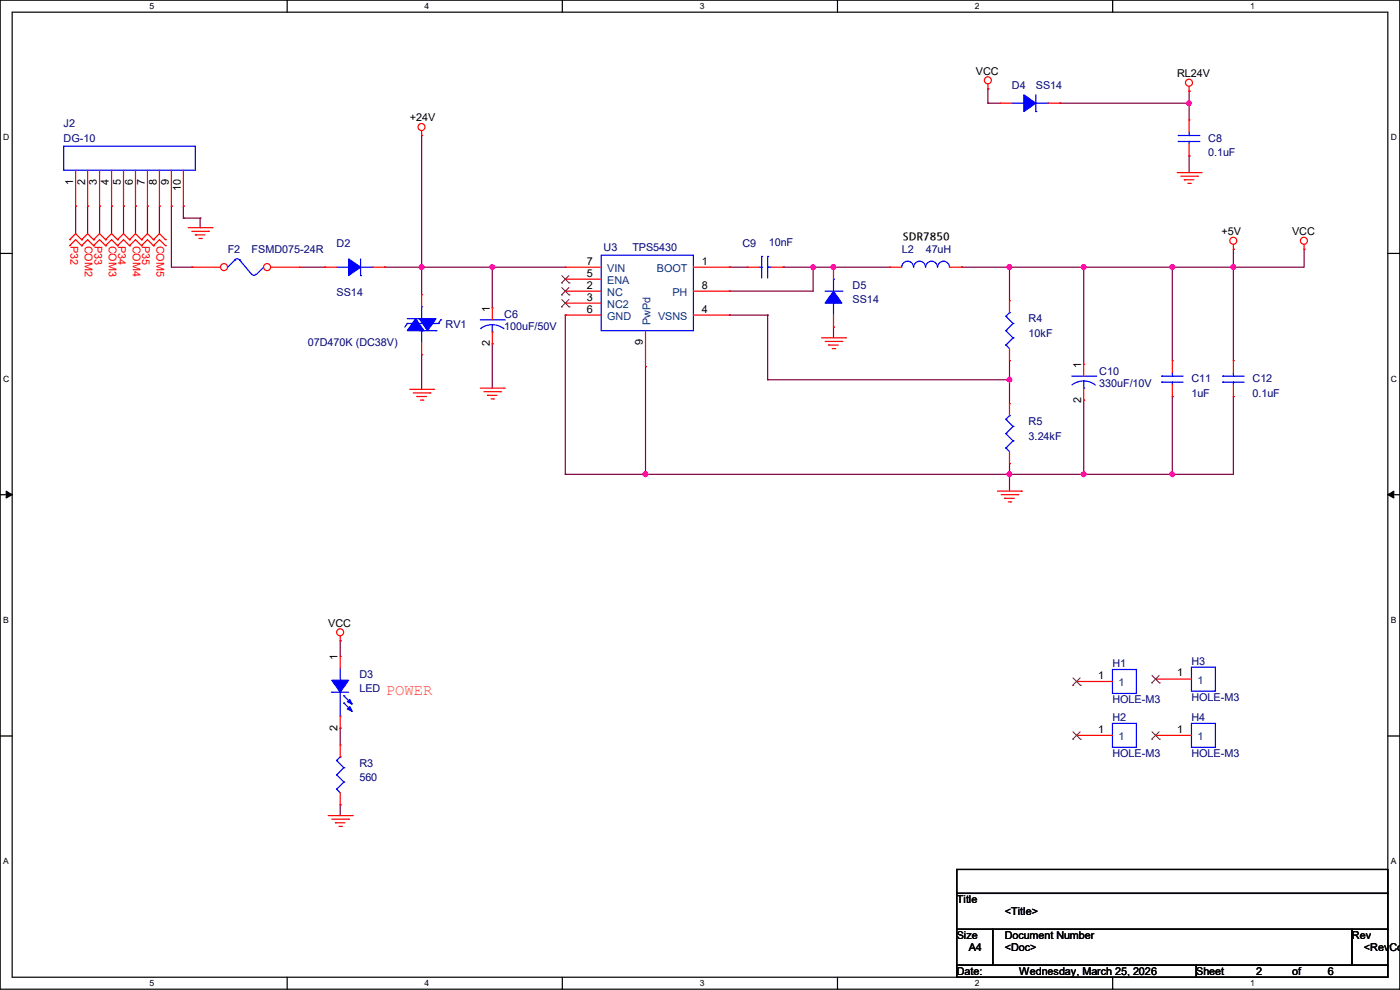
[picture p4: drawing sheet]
<svg xmlns="http://www.w3.org/2000/svg" width="297mm" height="210mm" viewBox="0 0 297 210" stroke-linecap="round" stroke-linejoin="round" font-family="sans-serif">
<path d="M0 0h297v209.8h-297zM2.6 2.6h291.8v204.7h-291.8z" fill="none" stroke="#000" stroke-width=".25"/>
<g fill="#fff">
<path d="M31.7 .3h1v2h-1z"/>
<path d="M31.7 207.6h1v1.9h-1z"/>
</g>
<path d="M60.9 0v2.6M60.9 207.3v2.5" fill="none" stroke="#000" stroke-width=".25"/>
<g fill="#fff">
<path d="M90.1 .3h1v2h-1z"/>
<path d="M90.1 207.6h1v1.9h-1z"/>
</g>
<path d="M119.3 0v2.6M119.3 207.3v2.5" fill="none" stroke="#000" stroke-width=".25"/>
<g fill="#fff">
<path d="M148.5 .3h.9v2h-.9z"/>
<path d="M148.5 207.6h.9v1.9h-.9z"/>
</g>
<path d="M177.7 0v2.6M177.7 207.3v2.5" fill="none" stroke="#000" stroke-width=".25"/>
<g fill="#fff">
<path d="M206.8 .3h1v2h-1z"/>
<path d="M206.8 207.6h1v1.9h-1z"/>
</g>
<path d="M236.1 0v2.6M236.1 207.3v2.5" fill="none" stroke="#000" stroke-width=".25"/>
<g fill="#fff">
<path d="M265.2 .3h1v2h-1z"/>
<path d="M265.2 207.6h1v1.9h-1z"/>
<path d="M.7 28.2h1.2v1.9h-1.2z"/>
<path d="M295.1 28.2h1.2v1.9h-1.2z"/>
<path d="M.7 79.3h1.2v2h-1.2z"/>
<path d="M295.1 79.3h1.2v2h-1.2z"/>
</g>
<path d="M0 53.8h2.6M294.4 53.8h2.6" fill="none" stroke="#000" stroke-width=".25"/>
<g fill="#fff">
<path d="M.7 130.5h1.2v2h-1.2z"/>
<path d="M295.1 130.5h1.1v2h-1.1z"/>
</g>
<path d="M0 104.9h2.6M294.4 104.9h2.6" fill="none" stroke="#000" stroke-width=".25"/>
<path d="M1.3 104.2l1.3 .7-1.3 .8zM294.4 104.9l1.3-.7v1.5z" fill="#000" stroke="#000" stroke-width=".21"/>
<g fill="#fff">
<path d="M.7 181.7h1.2v2h-1.2z"/>
<path d="M295.1 181.7h1.1v2h-1.1z"/>
</g>
<path d="M0 156.1h2.6M294.4 156.1h2.6M203 184.4h91.4v5.1h-91.4zM203 189.5h91.4v7.6h-91.4zM203 197.1h7.6v7.7h-7.6zM210.6 197.1h76.2v7.7h-76.2zM286.8 197.1h7.6v7.7h-7.6zM203 204.8h50.8v2.5h-50.8zM253.8 204.8h40.6v2.5h-40.6z" fill="none" stroke="#000" stroke-width=".25"/>
<g fill="none" stroke="#800040" stroke-width=".25">
<path d="M209.6 18.8h.1M209.6 18.8v3.1M252.3 19.3h.1M252.3 19.3v6.1M89.5 28.7h.1M89.5 28.7v33.8M209.6 21.9h.1M209.6 21.9h2.5M224.8 21.9h.1M224.8 21.9h27.5M252.3 21.9h.1M252.3 33.1h.1"/>
<path d="M252.3 33.1v3.5M16 43.7h.1M16 43.7v5.9M18.6 43.7h.1M18.6 43.7v5.9M21.1 43.7h.1M21.1 43.7v5.9M23.7 43.7h.1M23.7 43.7v5.9M26.2 43.7h.1M26.2 43.7v5.9M28.7 43.7h.1"/>
<path d="M28.7 43.7v5.9M31.3 43.7h.1M31.3 43.7v5.9M33.8 43.7h.1M33.8 43.7v5.9M36.4 43.7h.1M36.4 43.7v13h4.3M38.9 43.7h.1M38.9 46.3h.1M38.9 43.7v2.6M38.9 46.3h3.6M40.7 56.7h.1"/>
<path d="M42.5 46.3h.1M42.5 46.3v2M63.5 56.7h5.4M68.9 56.7h.1M81.6 56.7h.1M81.6 56.7h38.3M89.5 56.7h.1M104.4 56.7h.1M104.4 56.7v8.6M154.7 56.7h.1M154.7 56.7h3.8M166.2 56.7h.1"/>
<path d="M166.2 56.7h22.6M172.5 56.7h.1M172.5 56.7v5.1h-17.8M176.8 56.7h.1M204 56.7h.1M214.2 56.7h.1M214.2 56.7v7.1M229.9 56.7h.1M229.9 56.7v20.6M248.7 56.7h.1M248.7 56.7v19.8M261.7 56.7h.1"/>
<path d="M261.7 52.9h.1M261.7 52.9v23.6M276.6 52.9h.1M276.6 52.9v3.8h-72.6M89.5 75.2h.1M89.5 75.2v7.4M104.4 72.9h.1M104.4 72.9v9.4M119.9 66.8h.1M119.9 66.8v33.8M136.9 77.8h.1M136.9 77.8v22.8"/>
<path d="M154.7 61.8h.1M154.7 66.8h.1M154.7 66.8h8.2M162.9 66.8h.1M162.9 66.8v13.8M176.8 69.4h.1M176.8 69.4v2.3M214.2 76.5h.1M214.2 76.5v9.1M162.9 80.6h.1M162.9 80.6h51.3M214.2 80.6h.1"/>
<path d="M214.2 98.3h.1M214.2 98.3v5.9M229.9 84.9h.1M229.9 84.9v15.7M248.7 84.1h.1M248.7 84.1v16.5M261.7 84.1h.1M261.7 84.1v16.5h-141.8M119.9 100.6h.1M136.9 100.6h.1M214.2 100.6h.1M229.9 100.6h.1"/>
<path d="M248.7 100.6h.1M72.2 135.9h.1M72.2 135.9v3.3M72.2 154.5h.1M72.2 154.5v3.5M72.2 170.7h.1M72.2 170.7v2.3"/>
</g>
<g fill="#f0f" stroke="#f0f" stroke-width=".25">
<circle cx="89.4" cy="56.7" r=".49"/>
<circle cx="104.4" cy="56.7" r=".49"/>
<circle cx="172.5" cy="56.7" r=".49"/>
<circle cx="176.8" cy="56.7" r=".49"/>
<circle cx="214.1" cy="80.5" r=".49"/>
<circle cx="214.1" cy="56.7" r=".49"/>
<circle cx="214.1" cy="100.6" r=".49"/>
<circle cx="136.9" cy="100.6" r=".49"/>
<circle cx="229.9" cy="56.7" r=".49"/>
<circle cx="248.7" cy="100.6" r=".49"/>
<circle cx="229.9" cy="100.6" r=".49"/>
<circle cx="248.7" cy="56.7" r=".49"/>
<circle cx="261.6" cy="56.7" r=".49"/>
<circle cx="252.2" cy="21.9" r=".49"/>
</g>
<g fill="none" stroke="#f00" stroke-width=".25">
<path d="M209.6 18.8h.1M209.6 17.8v1M252.3 19.3h.1M252.3 18.3v1M89.5 28.7h.1M89.5 27.7v1M212.1 21.9h.1M212.1 21.9h2.6M222.3 21.9h2.5M224.8 21.9h.1M249.7 36.6h5.1M250.5 37.4h3.5"/>
<path d="M251.2 38.1h.1M251.2 38.1h2.1M252 38.9h.5M252.3 33.1h.1M252.3 25.4h.1M252.3 25.4v2.6M252.3 30.5v2.6M252.5 38.9h.1M254 37.4h.1M254.8 36.6h.1M14.8 50.8h.1M14.8 52.1h.1"/>
<path d="M14.8 50.8l1.2-1.2 1.3 1.2M14.8 52.1l1.2-1.3 1.3 1.3M17.3 50.8h.1M17.3 52.1h.1M17.3 50.8l1.3-1.2 1.3 1.2M17.3 52.1l1.3-1.3 1.3 1.3M19.9 50.8h.1M19.9 52.1h.1M19.9 50.8l1.2-1.2 1.3 1.2M19.9 52.1l1.2-1.3 1.3 1.3M22.4 50.8h.1M22.4 52.1h.1"/>
<path d="M22.4 50.8l1.3-1.2 1.2 1.2M22.4 52.1l1.3-1.3 1.2 1.3M24.9 50.8h.1M24.9 52.1h.1M24.9 50.8l1.3-1.2 1.3 1.2M24.9 52.1l1.3-1.3 1.3 1.3M27.5 50.8h.1M27.5 52.1h.1M27.5 50.8l1.2-1.2 1.3 1.2M27.5 52.1l1.2-1.3 1.3 1.3M30 50.8h.1M30 52.1h.1"/>
<path d="M30 50.8l1.3-1.2 1.3 1.2M30 52.1l1.3-1.3 1.3 1.3M32.6 50.8h.1M32.6 52.1h.1M32.6 50.8l1.2-1.2 1.3 1.2M32.6 52.1l1.2-1.3 1.3 1.3M35.1 50.8h.1M35.1 52.1h.1M39.9 48.3h5.1M40.7 49.1h3.5M41.4 49.8h.1M41.4 49.8h2.1"/>
<path d="M42.2 50.6h.5M42.7 50.6h.1M44.2 49.1h.1M45 48.3h.1M68.9 56.7h.1M68.9 56.7h2.5M79 56.7h2.6M81.6 56.7h.1M119.9 56.7h.1M119.9 59.2h.1M119.9 56.7h7.7M119.9 59.2h7.7"/>
<path d="M147.1 56.7h7.6M154.7 56.7h.1M158.5 56.7h.1M158.5 56.7h2.6M163.6 56.7h2.6M166.2 56.7h.1M176.8 56.7h.1M176.8 56.7v2.5M188.8 56.7h.1M188.8 56.7h2.5M201.5 56.7h2.5M204 56.7h.1"/>
<path d="M261.7 52.9h.1M261.7 51.9v1M276.6 52.9h.1M276.6 51.9v1M119.9 61.8h.1M119.9 64.3h.1M119.9 66.8h.1M119.9 61.8h7.7M119.9 64.3h7.7M119.9 66.8h7.7M136.9 77.8h.1M136.9 70.1v7.7"/>
<path d="M147.1 61.8h7.6M147.1 66.8h7.6M154.7 61.8h.1M154.7 66.8h.1M174.3 71.7h5.1M175 72.4h3.6M175.8 73.2h.1M175.8 73.2h2M176.6 74h.5M176.8 69.4h.1M176.8 66.8v2.6M177.1 74h.1"/>
<path d="M178.6 72.4h.1M179.4 71.7h.1M248.7 76.5h.1M248.7 76.5v2.5M261.7 76.5h.1M261.7 76.5v2.5M86.9 82.6h5.1M87.7 83.4h3.5M88.4 84.1h.1M88.4 84.1h2.1M89.2 84.9h.5M89.7 84.9h.1"/>
<path d="M91.2 83.4h.1M92 82.6h.1M101.9 82.3h5.1M102.7 83.1h3.5M103.4 83.9h.1M103.4 83.9h2.1M104.2 84.6h.5M104.7 84.6h.1M106.2 83.1h.1M107 82.3h.1M214.2 98.3h.1M214.2 85.6h.1"/>
<path d="M214.2 85.6v2.6M214.2 95.8v2.5M248.7 84.1h.1M248.7 81.6v2.5M261.7 84.1h.1M261.7 81.6v2.5M211.6 104.2h5.1M212.4 104.9h3.5M213.1 105.7h.1M213.1 105.7h2.1M213.9 106.5h.5M214.4 106.5h.1"/>
<path d="M215.9 104.9h.1M216.7 104.2h.1M72.2 135.9h.1M72.2 139.2h.1M72.2 134.9v1M72.2 139.2v2.6M72.2 158h.1M72.2 154.5h.1M72.2 151.9v2.6M72.2 158v2.6M228.4 156h.1M228.4 144.6h.1"/>
<path d="M228.4 156h7.6M228.4 144.6h7.6M245.2 144.1h.1M245.2 144.1h7.6M69.6 173h5.1M70.4 173.8h3.6M71.2 174.5h.1M71.2 174.5h2M71.9 175.3h.5M72.2 170.7h.1M72.2 168.2v2.5M72.4 175.3h.1"/>
<path d="M74 173.8h.1M74.7 173h.1"/>
<circle cx="209.6" cy="17" r=".74"/>
<circle cx="252.2" cy="17.5" r=".74"/>
<circle cx="89.4" cy="26.9" r=".74"/>
<circle cx="261.6" cy="51.1" r=".74"/>
<circle cx="276.6" cy="51.1" r=".74"/>
<circle cx="72.2" cy="134.1" r=".74"/>
</g>
<g fill="none" stroke="#00f" stroke-width=".25">
<path d="M214.7 21.9h2.5M217.2 21.9h.1M219.8 23.7h.1M219.8 20.1v3.6M219.8 21.9h2.5M222.3 21.9h.1M250 28.7h.1M250 30h.1M250 28.7h4.6M250 30h4.6M252.3 30h.1M252.3 28.7h.1"/>
<path d="M252.3 28v.7M252.3 30v.5M49.8 55.1a.74 .74 0 0 1 1.1 0M49.8 55.2h.1M49.8 55.2l-1.5 1.5M50.8 55.2h.1M50.8 55.2l2.6 3M54.3 58.2a.49 .49 0 0 1-.9 0M55.9 56.7h.1M55.9 56.7l-1.5 1.5M71.4 56.7h2.6M74 56.7h.1"/>
<path d="M76.5 58.5h.1M76.5 54.9v3.6M76.5 56.7h2.5M79 56.7h.1M127.6 54.1h19.5v16h-19.5zM161.1 56.7h.5M161.6 56.7h.1M161.6 54.4h.1M161.6 54.4v4.6M162.9 54.4h.1M162.9 56.7h.1M162.9 56.7h.7"/>
<path d="M162.9 54.4v4.6M176.8 59.2h.1M176.8 59.2v2.6M193.8 56.7a1.25 1.25 0 0 0-1.2-1.3 1.25 1.25 0 0 0-1.3 1.3M196.3 56.7a1.25 1.25 0 0 0-1.2-1.3 1.25 1.25 0 0 0-1.3 1.3M198.9 56.7a1.25 1.25 0 0 0-1.3-1.3 1.25 1.25 0 0 0-1.2 1.3M201.4 56.7a1.25 1.25 0 0 0-1.2-1.3 1.25 1.25 0 0 0-1.3 1.3M175 61.8h3.6M176.8 64.3h.1M176.8 64.3v2.5M178.6 61.8h.1M246.4 79.8h.1"/>
<path d="M246.4 79.8h4.6M248.7 79.8h.1M248.7 79v.8M259.4 79.8h.1M259.4 79.8h4.5M261.7 79.8h.1M261.7 79v.8M213.4 95h.1M213.4 92h.1M213.4 88.9h.1M213.4 95l.8 .8M213.4 92l1.5 1.5"/>
<path d="M213.4 88.9l1.5 1.6M214.2 88.2h.1M214.2 88.2l-.8 .7M214.9 93.5h.1M214.9 90.5h.1M214.9 93.5l-1.5 1.5M214.9 90.5l-1.5 1.5M246.4 81.1h.1M246.4 81.1h4.6M248.7 81.1h.1M248.7 81.1v.5M259.4 81.1h.1"/>
<path d="M259.4 81.1h4.5M261.7 81.1h.1M261.7 81.1v.5M70.4 146.9h.1M70.4 146.9h3.6M72.2 144.3h.1M72.2 151.9h.1M72.2 141.8v2.5M72.2 146.9v5M72.9 147.6h.1M72.9 149.1h.1M72.9 147.6l1.6 1.5"/>
<path d="M72.9 149.1l1.6 1.6M236 153.5h5.1v5h-5.1zM236 142h5.1v5.1h-5.1zM252.8 141.5h5.1v5.1h-5.1zM71.4 167.4h.1M71.4 164.4h.1M71.4 161.3h.1M71.4 167.4l.8 .8M71.4 164.4l1.5 1.5M71.4 161.3l1.5 1.6M72.2 160.6h.1M72.2 160.6l-.8 .7"/>
<path d="M72.9 165.9h.1M72.9 162.9h.1M72.9 165.9l-1.5 1.5M72.9 162.9l-1.5 1.5"/>
</g>
<g fill="#00f" stroke="#00f" stroke-width=".25">
<path d="M176.8 61.8l1.8 2.5h-3.6z" fill-rule="evenodd"/>
<path d="M70.4 144.3h3.6l-1.8 2.6z" fill-rule="evenodd"/>
<path d="M73.7 150.4l.5-.5 .5 1z" fill-rule="evenodd"/>
<path d="M73.7 148.9l.5-.5 .5 1z" fill-rule="evenodd"/>
<path d="M74 54.9l2.5 1.8-2.5 1.8z" fill-rule="evenodd"/>
<path d="M217.2 20.1l2.6 1.8-2.6 1.8z" fill-rule="evenodd"/>
</g>
<g fill="none" stroke="#804000" stroke-width=".21">
<path d="M119.2 58.5l1.5 1.5M120.7 58.5l-1.6 1.5M119.1 60h.1M119.1 62.6h.1M119.1 65.1h.1M119.2 61l1.5 1.6M119.2 63.5l1.5 1.6M120.7 61l-1.6 1.6M120.7 63.5l-1.6 1.6M120.7 60h.1M120.7 62.6h.1M120.7 65.1h.1"/>
<path d="M227.6 156.8h.1M227.6 145.4h.1M227.6 155.2l1.6 1.6M227.6 143.8l1.6 1.6M229.2 155.2l-1.6 1.6M229.2 143.8l-1.6 1.6M229.2 156.8h.1M229.2 145.4h.1M244.3 144.9h.1M244.4 143.3l1.6 1.6M245.9 143.3l-1.6 1.6M246 144.9h.1"/>
</g>
<circle cx="47.5" cy="56.7" r=".74" fill="#fff" stroke="#f00" stroke-width=".25"/>
<path d="M40.7 56.7h.1M40.7 56.7h6.1" fill="none" stroke="#f00" stroke-width=".25"/>
<circle cx="56.7" cy="56.7" r=".74" fill="#fff" stroke="#f00" stroke-width=".25"/>
<g fill="none" stroke="#f00" stroke-width=".25">
<path d="M16 36.1v7.6M18.6 36.1v7.6M21.1 36.1v7.6M23.7 36.1v7.6M26.2 36.1v7.6M28.7 36.1v7.6M31.3 36.1v7.6M33.8 36.1v7.6M36.4 36.1v7.6M38.9 36.1v7.6M16 43.7h.1M18.6 43.7h.1"/>
<path d="M21.1 43.7h.1M23.7 43.7h.1M26.2 43.7h.1M28.7 43.7h.1M31.3 43.7h.1M33.8 43.7h.1M36.4 43.7h.1M38.9 43.7h.1M57.4 56.7h6.1M63.5 56.7h.1M89.5 62.5h.1M89.5 75.2h.1"/>
<path d="M89.5 62.5v2.6M89.5 72.7v2.5M104.4 65.3h.1M104.4 72.9h.1M104.4 65.3v2.6M104.4 70.4v2.5M214.2 76.5h.1M214.2 63.8h.1M214.2 63.8v2.5M214.2 74v2.5M229.9 77.3h.1M229.9 77.3v2.5"/>
<path d="M229.9 84.9h.1M229.9 82.3v2.6M245.2 156h.1M245.2 156h7.6"/>
</g>
<g fill="none" stroke="#00f" stroke-width=".25">
<path d="M13.5 31h27.9v5.1h-27.9zM86.4 68.6h.1M86.4 68.6l-.5 .8M86.4 68.6h6.6M86.4 67.6h3.6M88.9 70.1h3.6M89.5 65.1h.1M89.5 70.1h.1M89.5 65.1v2.5M89.5 70.1v2.6M90 67.6h.1M92.5 70.1h.1"/>
<path d="M93 68.6h.1M93.5 67.9h.1M93.5 67.9l-.5 .7M101.9 67.9h5.1M104.4 70.4h.1M104.4 68.9l1.6 .3 .9 .5M104.4 68.9l-1 .1-1.4 .7M104.4 68.9v1.5M107 67.9h.1M213.4 73.2h.1M213.4 70.1h.1M213.4 67.1h.1"/>
<path d="M213.4 73.2l.8 .8M213.4 70.1l1.5 1.6M213.4 67.1l1.5 1.5M214.2 66.3h.1M214.2 66.3l-.8 .8M214.9 71.7h.1M214.9 68.6h.1M214.9 71.7l-1.5 1.5M214.9 68.6l-1.5 1.5M227.4 79.8h5.1M232.5 79.8h.1M229.9 82.3h.1"/>
<path d="M229.9 80.8l1.6 .3 .9 .6M229.9 80.8l-1.1 .2-1.4 .7M229.9 80.8v1.5M252.8 153.5h5.1v5h-5.1z"/>
</g>
<g fill="#00f" stroke="#00f" stroke-width=".25">
<path d="M88.9 67.6h3.6l-1.8 2.5z" fill-rule="evenodd"/>
<path d="M88.2 67.6l1.8 2.5h-3.6z" fill-rule="evenodd"/>
</g>
<path d="M244.3 156.8h.1M244.4 155.2l1.6 1.6M245.9 155.2l-1.6 1.6M246 156.8h.1" fill="none" stroke="#804000" stroke-width=".21"/>
<g fill="#f0f" stroke="#f0f" stroke-width=".25">
<circle cx="89.4" cy="56.7" r=".49"/>
<circle cx="104.4" cy="56.7" r=".49"/>
<circle cx="172.5" cy="56.7" r=".49"/>
<circle cx="176.8" cy="56.7" r=".49"/>
<circle cx="214.1" cy="80.5" r=".49"/>
<circle cx="214.1" cy="56.7" r=".49"/>
<circle cx="214.1" cy="100.6" r=".49"/>
<circle cx="136.9" cy="100.6" r=".49"/>
<circle cx="229.9" cy="56.7" r=".49"/>
<circle cx="248.7" cy="100.6" r=".49"/>
<circle cx="229.9" cy="100.6" r=".49"/>
<circle cx="248.7" cy="56.7" r=".49"/>
<circle cx="261.6" cy="56.7" r=".49"/>
<circle cx="252.2" cy="21.9" r=".49"/>
</g>
<text font-size="3.3" fill="#ff8000" x="81.8" y="147.4">POWER</text>
<g font-size="2.3">
<text x="207.1" y="15.8">VCC</text>
<text x="249.7" y="16.3">RL24V</text>
<text x="86.9" y="25.7">+24V</text>
<text x="15.5" y="39.2" transform="rotate(-90 15.5 39.2)">1</text>
<text x="18" y="39.2" transform="rotate(-90 18 39.2)">2</text>
<text x="20.6" y="39.2" transform="rotate(-90 20.6 39.2)">3</text>
<text x="23.1" y="39.2" transform="rotate(-90 23.1 39.2)">4</text>
<text x="25.7" y="39.2" transform="rotate(-90 25.7 39.2)">5</text>
<text x="28.2" y="39.2" transform="rotate(-90 28.2 39.2)">6</text>
<text x="30.7" y="39.2" transform="rotate(-90 30.7 39.2)">7</text>
<text x="33.3" y="39.2" transform="rotate(-90 33.3 39.2)">8</text>
<text x="35.8" y="39.2" transform="rotate(-90 35.8 39.2)">9</text>
<text x="38.4" y="40.4" transform="rotate(-90 38.4 40.4)">10</text>
<text x="191.6" y="50.9">SDR7850</text>
<text x="259.1" y="49.9">+5V</text>
<text x="274.1" y="49.9">VCC</text>
<text x="124.5" y="56.1">7</text>
<text x="124.5" y="58.7">5</text>
<text x="148.9" y="56.1">1</text>
<text x="124.5" y="61.2">2</text>
<text x="124.5" y="63.8">3</text>
<text x="148.9" y="61.2">8</text>
<text x="103.9" y="66.1" transform="rotate(-90 103.9 66.1)">1</text>
<text x="124.5" y="66.3">6</text>
<text x="148.9" y="66.3">4</text>
<text x="103.9" y="73.4" transform="rotate(-90 103.9 73.4)">2</text>
<text x="136.4" y="73.2" transform="rotate(-90 136.4 73.2)">9</text>
<text x="229.4" y="78" transform="rotate(-90 229.4 78)">1</text>
<text x="229.4" y="85.4" transform="rotate(-90 229.4 85.4)">2</text>
<text x="69.6" y="132.9">VCC</text>
<text x="71.6" y="140" transform="rotate(-90 71.6 140)">1</text>
<text x="249.7" y="143.5">1</text>
<text x="233" y="144">1</text>
<text x="71.6" y="155" transform="rotate(-90 71.6 155)">2</text>
<text x="233" y="155.4">1</text>
<text x="249.7" y="155.4">1</text>
<text x="203" y="191.6">Title</text>
<text x="213.2" y="194.1">&lt;Title&gt;</text>
<text x="203" y="199.2">Size</text>
<text x="205.5" y="201.8">A4</text>
<text x="213.1" y="199.2">Document Number</text>
<text x="213.2" y="201.8">&lt;Doc&gt;</text>
<text x="286.8" y="199.2">Rev</text>
<text x="289.4" y="201.8">&lt;RevCod</text>
<text x="203" y="206.8">Date:</text>
<text x="216.2" y="206.8">Wednesday, March 25, 2026</text>
<text x="253.8" y="206.8">Sheet</text>
<text x="266.5" y="206.8">2</text>
<text x="274.1" y="206.8">of</text>
<text x="281.7" y="206.8">6</text>
</g>
<g font-size="2.3" fill="#000080">
<text x="214.7" y="18.9">D4</text>
<text x="219.8" y="18.9">SS14</text>
<text x="13.5" y="27">J2</text>
<text x="13.5" y="30.1">DG-10</text>
<text x="256.3" y="30.1">C8</text>
<text x="256.3" y="33.1">0.1uF</text>
<text x="48.3" y="53.7">F2</text>
<text x="53.4" y="53.7">FSMD075-24R</text>
<text x="71.4" y="52.4">D2</text>
<text x="128.1" y="53.2">U3</text>
<text x="134.2" y="53.2">TPS5430</text>
<text x="157.5" y="52.4">C9</text>
<text x="163.1" y="52.2">10nF</text>
<text x="191.3" y="53.7">L2</text>
<text x="196.4" y="53.7">47uH</text>
<text x="71.4" y="62.8">SS14</text>
<text x="180.9" y="61.3">D5</text>
<text x="180.9" y="64.3">SS14</text>
<text x="94.5" y="69.7">RV1</text>
<text x="107" y="67.4">C6</text>
<text x="107" y="69.9">100uF/50V</text>
<text x="218.2" y="68.4">R4</text>
<text x="218.2" y="71.5">10kF</text>
<text x="65.3" y="73.5">07D470K (DC38V)</text>
<text x="233.2" y="79.6">C10</text>
<text x="233.2" y="82.1">330uF/10V</text>
<text x="252.8" y="81.1">C11</text>
<text x="265.7" y="81.1">C12</text>
<text x="252.8" y="84.2">1uF</text>
<text x="265.7" y="84.2">0.1uF</text>
<text x="218.2" y="90.3">R5</text>
<text x="218.2" y="93.3">3.24kF</text>
<text x="76.2" y="143.8">D3</text>
<text x="236" y="141.6">H1</text>
<text x="252.8" y="141.1">H3</text>
<text x="76.2" y="146.9">LED</text>
<text x="236" y="149.2">HOLE-M3</text>
<text x="252.8" y="148.7">HOLE-M3</text>
<text x="236" y="153">H2</text>
<text x="252.8" y="153">H4</text>
<text x="236" y="160.6">HOLE-M3</text>
<text x="252.8" y="160.6">HOLE-M3</text>
<text x="76.2" y="162.6">R3</text>
<text x="76.2" y="165.7">560</text>
</g>
<g font-size="2.3" fill="#f00">
<text x="14.9" y="52.1" transform="rotate(90 14.9 52.1)">P32</text>
<text x="18" y="52.1" transform="rotate(90 18 52.1)">COM2</text>
<text x="20" y="52.1" transform="rotate(90 20 52.1)">P33</text>
<text x="23.1" y="52.1" transform="rotate(90 23.1 52.1)">COM3</text>
<text x="25.1" y="52.1" transform="rotate(90 25.1 52.1)">P34</text>
<text x="28.2" y="52.1" transform="rotate(90 28.2 52.1)">COM4</text>
<text x="30.2" y="52.1" transform="rotate(90 30.2 52.1)">P35</text>
<text x="33.2" y="52.1" transform="rotate(90 33.2 52.1)">COM5</text>
</g>
<g font-size="2.3" fill="#004080">
<text x="128.8" y="57.7">VIN</text>
<text x="139.4" y="57.7">BOOT</text>
<text x="128.8" y="60.3">ENA</text>
<text x="128.8" y="62.8">NC</text>
<text x="128.8" y="65.4">NC2</text>
<text x="142.7" y="62.8">PH</text>
<text x="128.8" y="67.9">GND</text>
<text x="138" y="68.9" transform="rotate(-90 138 68.9)">PwPd</text>
<text x="139.6" y="67.9">VSNS</text>
<text x="237.3" y="145.6">1</text>
<text x="254" y="145.1">1</text>
<text x="237.3" y="157.1">1</text>
<text x="254" y="157.1">1</text>
</g>
<g font-size="1.8">
<text x="31.7" y="1.9">5</text>
<text x="90.1" y="1.9">4</text>
<text x="148.5" y="1.9">3</text>
<text x="206.8" y="1.9">2</text>
<text x="265.2" y="1.9">1</text>
<text x=".7" y="29.8">D</text>
<text x="295.1" y="29.8">D</text>
<text x=".7" y="80.9">C</text>
<text x="295.1" y="80.9">C</text>
<text x=".7" y="132.1">B</text>
<text x="295.1" y="132.1">B</text>
<text x=".7" y="183.3">A</text>
<text x="295.1" y="183.3">A</text>
<text x="31.7" y="209.2">5</text>
<text x="90.1" y="209.2">4</text>
<text x="148.5" y="209.2">3</text>
<text x="206.8" y="209.2">2</text>
<text x="265.2" y="209.2">1</text>
</g>
</svg>
